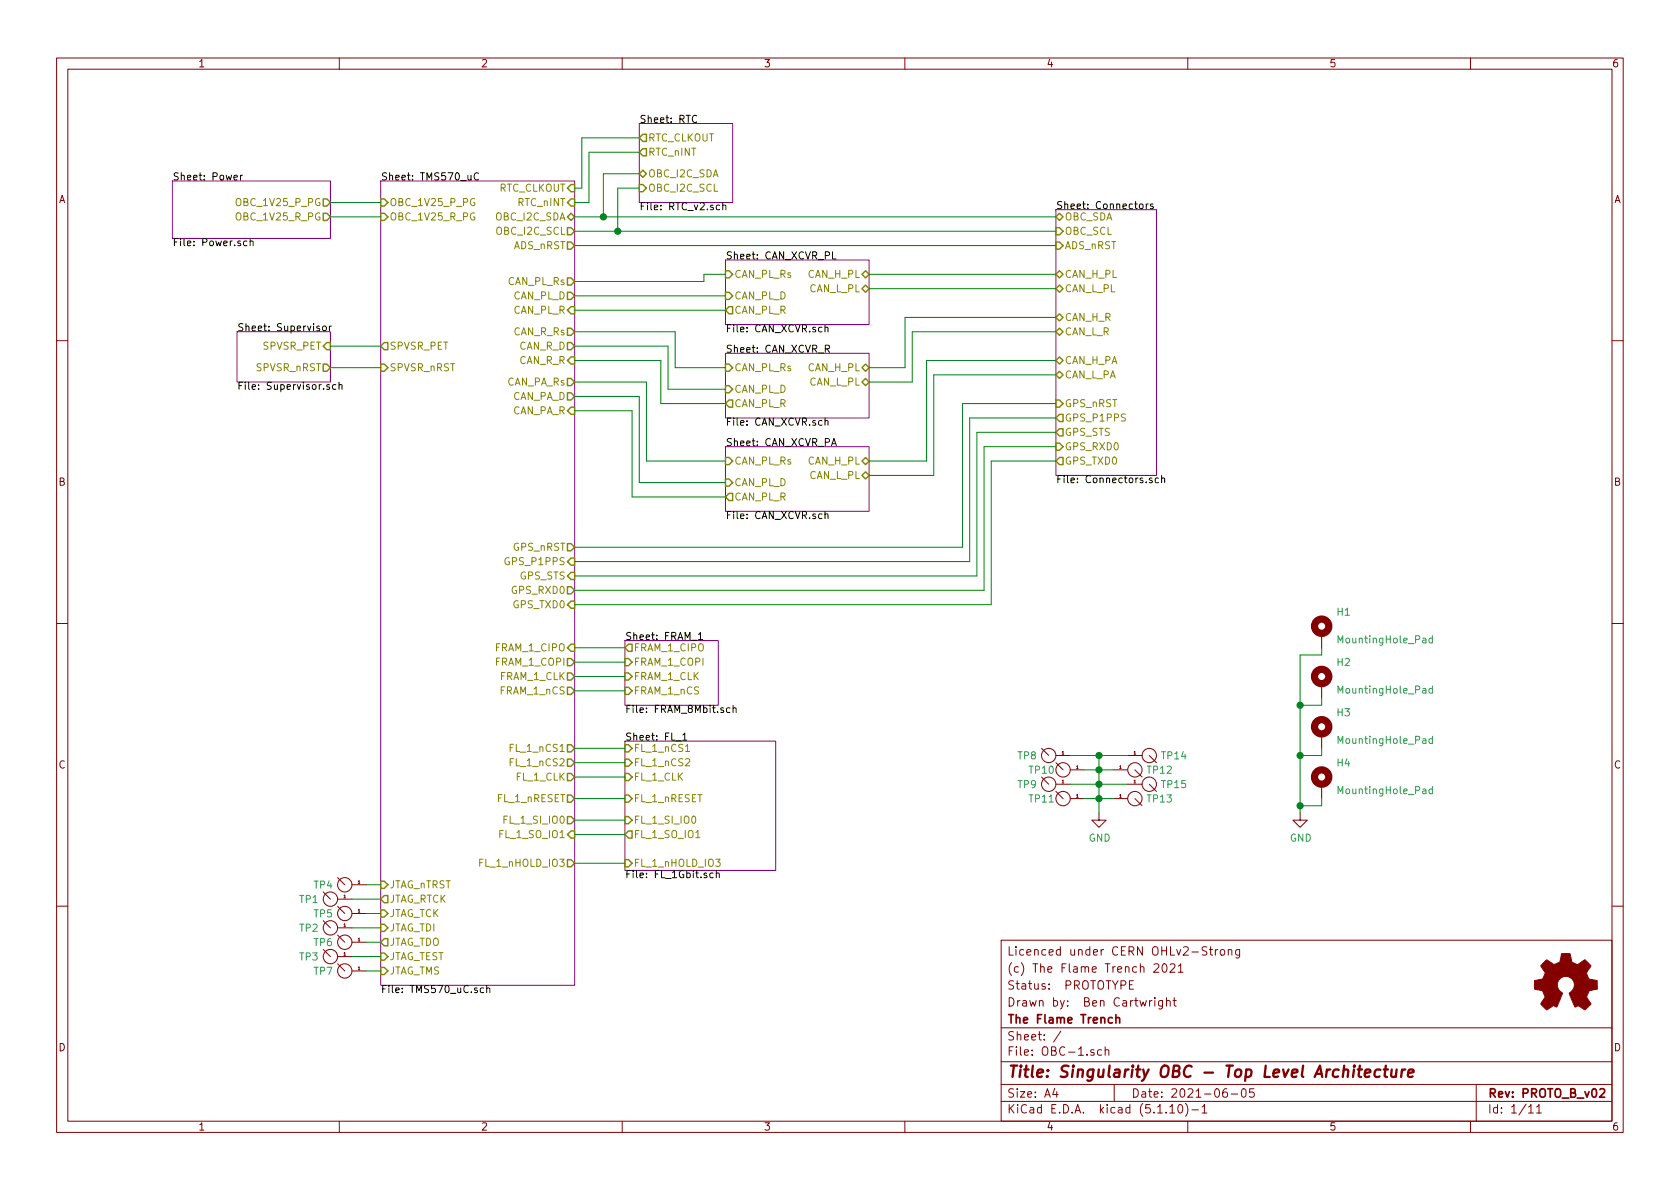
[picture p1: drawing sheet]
<svg xmlns="http://www.w3.org/2000/svg" width="297mm" height="210mm" viewBox="0 0 297 210" stroke-linecap="round" stroke-linejoin="round" font-family="sans-serif">
<g fill="none" stroke="#840000" stroke-width=".18">
<path d="M10 10.3h277v189.9h-277zM12 12.2h273v186.1h-273zM60 10.3v1.9M110 10.3v1.9M160 10.3v1.9M210 10.3v1.9M260 10.3v1.9M10 60.2h2M285 60.2h2M10 110.3h2M233.7 112v2.5M285 110.3h2"/>
<path d="M184.1 137.4l1.3 1.3M184.1 132.3l1.3 1.3M186.7 138.7h2.5M186.7 133.6h2.5M186.7 139.9l1.3 1.3M186.7 134.9l1.3 1.2M189.2 136.1h2.6M196.8 136.1h2.6M199.4 138.7h2.5M199.4 133.6h2.5M200.7 136.1l1.2 1.3M203.2 133.6l1.3 1.3"/>
<path d="M203.2 138.7l1.3 1.2M233.7 120.9v2.5M233.7 129.8v2.5M233.7 138.7v2.5M57.1 157.7l1.3 1.3M59.7 159h2.5M59.7 155.2l1.3 1.3M62.2 156.5h2.6M189.2 141.2h2.6M194.3 143.8v1.2h1.3l-1.3 1.3-1.3-1.3h1.3M196.8 141.2h2.6M200.7 141.2l1.2 1.3"/>
<path d="M229.9 143.8v1.2h1.2l-1.2 1.3-1.3-1.3h1.3M10 160.2h2M57.1 162.8l1.3 1.3M57.1 167.9l1.3 1.3M59.7 160.3l1.3 1.2M59.7 165.3l1.3 1.3M59.7 164.1h2.5M59.7 170.4l1.3 1.3M59.7 169.2h2.5M62.2 161.5h2.6M62.2 171.7h2.6M62.2 166.6h2.6"/>
<path d="M177 166.3h108v32h-108zM199.7 174.1h.5M200.4 173.4h-.7v1.5h.7M203.3 176.9v1M203.7 176.9l-.4 .3M204 170.6l.3-.2h.3l.3 .5-.9 1h.9M204.2 176.4v.2M204.2 176.9v1M205.5 176.9v1.2l-.2 .3h-.4M205.5 177l-.4-.1-.3 .3 .1 .6 .2 .1 .4-.1M205.6 170.6l.2-.2a.81 .81 0 0 1 .6 .6 .81 .81 0 0 1-.3 .9h-.1a.79 .79 0 0 1-.4-1.3zM206.2 177.1l.1-.1a.37 .37 0 0 1 .6 .1v.8"/>
<path d="M206.2 176.4v1.5M206.9 170.6l.2-.2h.4l.2 .5-.9 1h.9M207.4 176.9h.6M207.6 176.4v1.3l.4 .2M208.3 170.9l.5-.5v1.5M208.3 171.9h.9M213.4 167.5l-.6-.1-.2 .2v.4l.7 .3 .1 .3-.3 .3-.6-.1M213.8 167.9h.6M214 167.4v1.3l.4 .2M214.9 167.9v1M215.3 167.9l-.4 .3M215.8 168l.2-.1 .5 .1v.8l-.2 .1-.5-.1z"/>
<path d="M217.2 168l.2-.1 .4 .1v.9M217.2 167.9v1M219.2 167.9v1.2l-.3 .3-.4-.1M219.2 168l-.5-.1-.2 .3 .1 .6h.6M285 160.2h2M60 198.3v1.9M110 198.3v1.9M160 198.3v1.9M177 194.8h108M177 191.8h108M177 187.8h108M177 181.8h108"/>
<path d="M186.5 192.5l-.4 1h1M186.8 193v1M187.6 182.3l-1.3 2M193.4 185.7a.37 .37 0 0 0-.6 .1l.1 .2 .5 .2 .1 .1-.2 .3-.5-.1M194.8 185.7l-.5-.1-.2 .3 .1 .6h.6M195.4 185.7h.1a.37 .37 0 0 1 .6 .1v.8M195.4 185.1v1.5M197 191.8v3M206.8 195.8l.5-.5v1.5M206.8 196.8h.9M208.5 195.4l.1-.1a.8 .8 0 0 1 .5 .8 .8 .8 0 0 1-.5 .7 1 1 0 0 1-.1-1.4zM209.6 195.1a1.71 1.71 0 0 1 0 2.3"/>
<path d="M210 198.3v1.9M210.7 196.3h1.2M212.5 195.8l.5-.5v1.5M212.5 196.8h.9M216.9 192.5a.62 .62 0 0 0-.7 .7l.1 .7 .2 .1 .5-.1v-.5l-.1-.2-.4-.1-.3 .3M217.7 193.5h1.1M219.6 192.7l.4-.2a.94 .94 0 0 1 0 1.5 .82 .82 0 0 1-.4-1.3zM221.7 192.5h-.7l-.1 .7 .2-.1 .5 .1 .2 .2-.1 .5-.2 .1-.6-.1M260 198.3v1.9M261 191.8v6.5M270.3 195.8l.4-.5v1.5M270.3 196.8h.8"/>
<path d="M271.7 195.8l.4-.5v1.5M271.7 196.8h.8"/>
<circle cx="185.4" cy="138.7" r="1.27"/>
<circle cx="185.4" cy="133.6" r="1.27"/>
<circle cx="188" cy="136.1" r="1.27"/>
<circle cx="200.7" cy="136.1" r="1.27"/>
<circle cx="203.2" cy="138.7" r="1.27"/>
<circle cx="203.2" cy="133.6" r="1.27"/>
<circle cx="58.4" cy="159" r="1.27"/>
<circle cx="61" cy="156.5" r="1.27"/>
<circle cx="188" cy="141.2" r="1.27"/>
<circle cx="200.7" cy="141.2" r="1.27"/>
<circle cx="58.4" cy="164.1" r="1.27"/>
<circle cx="58.4" cy="169.2" r="1.27"/>
<circle cx="61" cy="171.7" r="1.27"/>
<circle cx="61" cy="166.6" r="1.27"/>
<circle cx="61" cy="161.5" r="1.27"/>
</g>
<path d="M197.3 179.4v1.5M196.7 180l-.5-.1-.2 .3 .1 .6h.6M197.3 180.1l.1-.1a.37 .37 0 0 1 .6 .1v.8M282.9 192.7l.2-.2h.3l.3 .2v.3v.2l-.9 .8h.9" fill="none" stroke="#840000" stroke-width=".3"/>
<path d="M240.1 189.1h.7M241.3 189.8l1-.2-.1-.4h-.7l-.2 1 .2 .2 .6-.1M244.1 189.2a.68 .68 0 0 0-1 .3l-.1 .6 .2 .2 .1 .1 .6-.1M244.7 189.1h.7M245 188.4l-.2 1.8 .1 .1 .3 .1M246.1 189.1l-.1 1.2a.6 .6 0 0 0 .8 0M246.9 189.1l-.1 1.3M247.9 189.1l-.2 1.3M248.5 189.1a.54 .54 0 0 0-.6 .4M249 189.8l.9-.2v-.4h-.8l-.2 1 .3 .2 .6-.1" fill="none" stroke="#840000" stroke-width=".41"/>
<path d="M30.5 32h27.9v10.2h-27.9zM67.3 32h34.3v142.2h-34.3zM113 21.8h16.5v14h-16.5zM186.7 37.1h17.8v47h-17.8zM41.9 58.7h16.5v8.9h-16.5zM128.3 46h25.4v11.4h-25.4zM128.3 62.5h25.4v11.4h-25.4zM128.3 79h25.4v11.4h-25.4zM110.5 113.3h16.5v11.4h-16.5zM110.5 131.1h26.7v22.8h-26.7z" fill="none" stroke="#840084" stroke-width=".18"/>
<g fill="none" stroke="#000" stroke-width=".18">
<path d="M41.4 31.4l.6-.1-.1-.3h-.3l-.2 .2v.6h.5M42.5 31v.8M42.9 31l-.4 .2M84.6 30.7a.6 .6 0 0 0-.8 .4 .6 .6 0 0 0 .6 .7l.2-.1M123.2 20.5a.6 .6 0 0 0-.8 .4 .6 .6 0 0 0 .6 .8l.2-.2M127.3 36.3h-.4l-.3 .2 .2 .6h.5M127.8 36.4l.2-.1h.3v.8M127.8 35.8v1.3M201.5 36.2l.2-.1h.3l.1 .2-.1 .5-.3 .1-.2-.1zM202.7 36.1v.8M203 36.1h-.2l-.1 .2M203.9 36.1h-.3l-.2 .1 .1 .2 .4 .1v.3h-.5"/>
<path d="M43.7 42.7l-.4-.1-.2 .2 .1 .6h.5M44.2 42.7l.2-.1 .3 .1 .1 .8M44.2 42.2v1.3M57.1 57.7h.4l.2 .2-.1 .5-.3 .1-.3-.2zM58.2 57.7v.8M58.6 57.7l-.4 .2M145.9 58l.1-.1h.4v.8M145.9 57.4v1.3M147.2 44.5v1.3h.6M58.2 68.1l-.3-.1-.1 .2v.2l.4 .1v.3h-.4M59.4 68.1l-.4-.1-.2 .2 .1 .6h.5M59.9 68.1l.2-.1 .3 .1 .1 .8"/>
<path d="M59.9 67.6v1.3M145.9 74.5l.1-.1h.4v.8M145.9 73.9v1.3M145.9 61.7l.7-.1v-.4l-.7-.2v1.3M146.2 61.7l.5 .6M147 78.8l.4-1.3 .5 1.3M147.1 78.5h.7M145.9 91l.1-.1h.4v.8M145.9 90.4v1.3M203.7 84.6l-.3-.1-.2 .2 .1 .2 .4 .1v.3h-.5M204.8 84.6l-.3-.1-.3 .3 .1 .5h.5M205.4 84.7l.2-.2 .3 .1v.8"/>
<path d="M205.4 84.1v1.3M123.5 112.2l.4-.4v1.3M123.5 113.1h.7M119.5 131h1M120.7 130l.4-.4v1.3M120.7 130.9h.7M129.1 125.2h-.4l-.3 .2 .2 .6h.5M129.6 125.3l.2-.1h.3v.8M129.6 124.7v1.3M126.1 154.4h-.4l-.2 .2 .1 .6h.5M126.6 154.5l.2-.1h.3l.1 .8M126.6 153.9v1.3"/>
<path d="M85.5 174.7h-.3l-.3 .2 .1 .6h.5M86.1 174.8l.1-.1h.3l.1 .8M86.1 174.3v1.2"/>
</g>
<g fill="none" stroke="#848400" stroke-width=".25">
<path d="M57.1 35.2h.7l.6 .6-.6 .6h-.7zM57.1 37.7h.7l.6 .6-.6 .7h-.7zM67.3 35.2h.6l.7 .6-.7 .6h-.6zM67.3 37.7h.6l.7 .6-.7 .7h-.6zM100.3 38.3l.7-.6 .6 .6-.6 .7zM100.3 35.8l.7-.6h.6v1.2h-.6zM101 32.6h.6v1.3h-.6l-.7-.6zM113 30.7l.7-.6 .6 .6-.6 .7zM113 32.6h.7l.6 .7-.6 .6h-.7zM113.7 23.7h.6v1.3h-.6l-.7-.6zM113.7 26.3h.6v1.3h-.6l-.7-.7zM186.7 38.3l.6-.6 .7 .6-.7 .7z"/>
<path d="M100.3 42.8h.7l.6 .6-.6 .7h-.7zM100.3 51.7h.7l.6 .6-.6 .7h-.7zM100.3 49.1h.7l.6 .7-.6 .6h-.7zM100.3 58h.7l.6 .7-.6 .6h-.7zM100.3 40.3h.7l.6 .6-.6 .6h-.7zM101 54.2h.6v1.3h-.6l-.7-.6zM128.3 47.9h.6l.6 .6-.6 .6h-.6zM128.3 51.7h.6l.6 .6-.6 .7h-.6zM128.9 54.2h.6v1.3h-.6l-.6-.6zM152.4 48.5l.6-.6 .7 .6-.7 .6zM152.4 51l.6-.6 .7 .6-.7 .7zM186.7 40.3h.6l.7 .6-.7 .6h-.6z"/>
<path d="M186.7 42.8h.6l.7 .6-.7 .7h-.6zM186.7 48.5l.6-.6 .7 .6-.7 .6zM186.7 51l.6-.6 .7 .6-.7 .7zM186.7 56.1l.6-.6 .7 .6-.7 .7zM186.7 58.7l.6-.7 .7 .7-.7 .6zM57.1 64.4h.7l.6 .6-.6 .7h-.7zM57.8 60.6h.6v1.2h-.6l-.7-.6zM67.3 64.4h.6l.7 .6-.7 .7h-.6zM67.9 60.6h.7v1.2h-.7l-.6-.6zM100.3 60.6h.7l.6 .6-.6 .6h-.7zM100.3 69.5h.7l.6 .6-.6 .6h-.7zM100.3 66.9h.7l.6 .7-.6 .6h-.7z"/>
<path d="M101 63.1h.6v1.3h-.6l-.7-.7zM101 72h.6v1.3h-.6l-.7-.7zM128.3 64.4h.6l.6 .6-.6 .7h-.6zM128.3 68.2h.6l.6 .6-.6 .7h-.6zM128.9 70.7h.6v1.3h-.6l-.6-.6zM152.4 65l.6-.6 .7 .6-.7 .7zM152.4 67.6l.6-.7 .7 .7-.7 .6zM186.7 63.7l.6-.6 .7 .6-.7 .7zM186.7 66.3l.6-.6 .7 .6-.7 .6zM186.7 70.7h.6l.7 .7-.7 .6h-.6zM186.7 78.4h.6l.7 .6-.7 .6h-.6zM187.3 75.8h.7v1.3h-.7l-.6-.7z"/>
<path d="M187.3 73.3h.7v1.2h-.7l-.6-.6zM100.3 96.1h.7l.6 .7-.6 .6h-.7zM101 98.7h.6v1.2h-.6l-.7-.6zM128.3 80.9h.6l.6 .6-.6 .7h-.6zM128.3 84.7h.6l.6 .6-.6 .7h-.6zM128.9 87.2h.6v1.3h-.6l-.6-.6zM152.4 81.5l.6-.6 .7 .6-.7 .7zM152.4 84.1l.6-.7 .7 .7-.7 .6zM186.7 81.5l.6-.6h.7v1.3h-.7zM100.3 106.9l.7-.6h.6v1.3h-.6zM100.3 103.8h.7l.6 .6-.6 .6h-.7zM100.3 116.5h.7l.6 .6-.6 .6h-.7z"/>
<path d="M100.3 119h.7l.6 .6-.6 .7h-.7zM101 101.2h.6v1.3h-.6l-.7-.7zM101 113.9h.6v1.3h-.6l-.7-.7zM110.5 114.5l.6-.6h.7v1.3h-.7zM110.5 116.5h.6l.7 .6-.7 .6h-.6zM110.5 119h.6l.7 .6-.7 .7h-.6zM100.3 121.5h.7l.6 .7-.6 .6h-.7zM100.3 131.7h.7l.6 .6-.6 .7h-.7zM100.3 134.2h.7l.6 .7-.6 .6h-.7zM100.3 136.8h.7l.6 .6-.6 .6h-.7zM110.5 131.7h.6l.7 .6-.7 .7h-.6zM110.5 134.2h.6l.7 .7-.7 .6h-.6z"/>
<path d="M110.5 136.8h.6l.7 .6-.7 .6h-.6zM110.5 121.5h.6l.7 .7-.7 .6h-.6zM67.3 155.8h.6l.7 .7-.7 .6h-.6zM67.3 159l.6-.6h.7v1.2h-.7zM100.3 144.4h.7l.6 .6-.6 .7h-.7zM100.3 147.6l.7-.7h.6v1.3h-.6zM100.3 152h.7l.6 .6-.6 .7h-.7zM100.3 140.6h.7l.6 .6-.6 .7h-.7zM110.5 140.6h.6l.7 .6-.7 .7h-.6zM110.5 144.4h.6l.7 .6-.7 .7h-.6zM110.5 152h.6l.7 .6-.7 .7h-.6zM111.1 146.9h.7v1.3h-.7l-.6-.6z"/>
<path d="M67.3 160.9h.6l.7 .6-.7 .7h-.6zM67.3 163.4h.6l.7 .7-.7 .6h-.6zM67.3 168.5h.6l.7 .7-.7 .6h-.6zM67.3 171.1h.6l.7 .6-.7 .6h-.6zM67.9 166h.7v1.3h-.7l-.6-.7z"/>
</g>
<path d="M121.2 132.9h.7M123 148.1h.7M126.5 151.9h.8l-.4 .5 .4 .1v.5l-.2 .2-.6-.1" fill="none" stroke="#848400" stroke-width=".18"/>
<path d="M272.9 170.2l.6-.5 .9 .6a.62 .62 0 0 0 1 0l.2-.1a1.62 1.62 0 0 0 .4-1.3l.1-.3 1.5 .1 .2 .7a.74 .74 0 0 0 .6 1l.5 .2 1.3-.9 1.1 1.1-.4 .6a.75 .75 0 0 0-.2 1.2l.2 .5 1.5 .3v1.5l-1.4 .3-.1 .1a1.23 1.23 0 0 0-.3 1.2l.7 1-.1 .2-1 .9-.8-.6a.54 .54 0 0 0-.9 .1l-1-2.4a2.33 2.33 0 0 0 .8-1.9 1.54 1.54 0 0 0-2.5-.7 1.54 1.54 0 0 0 .5 2.5l-1.1 2.5a.69 .69 0 0 0-1.1 .1l-.6 .4-1.1-1.1 .8-1.2-.2-.5a.71 .71 0 0 0-.9-.7l-.8-.2v-1.5l.5-.1a1.11 1.11 0 0 0 1.2-.7 .72 .72 0 0 0-.2-1.2l-.4-.6z" fill="#840000" stroke="#840000" stroke-width=".18"/>
<g fill="none" stroke="#840000" stroke-width="1.3">
<circle cx="233.7" cy="119.6" r="1.27"/>
<circle cx="233.7" cy="110.7" r="1.27"/>
<circle cx="233.7" cy="128.5" r="1.27"/>
<circle cx="233.7" cy="137.4" r="1.27"/>
</g>
<path d="M253.3 112.9l-.4-.1-.2 .3 .1 .5h.5M253.3 112.4v1.3M253.3 121.8l-.4-.1-.2 .3 .1 .5h.5M253.3 130.7l-.4-.1-.2 .3 .1 .5h.5M253.3 139.6l-.4-.1-.2 .2 .1 .6h.5M253.3 121.3v1.3M253.3 130.2v1.3M253.3 139.1v1.3" fill="none" stroke="#008484" stroke-width=".18"/>
<g fill="none" stroke="#008400" stroke-width=".18">
<path d="M58.4 35.8h8.9M58.4 38.3h8.9M101.6 38.3h85.1M113 24.4h-10.1v8.9h-1.3M113 33.3h-3.8v7.6M113 26.9h-8.9v8.9h-2.5M113 30.7h-6.3v7.6M101.6 43.4h85.1M101.6 58.7h17.8v6.3h8.9M101.6 54.9h26.7M101.6 52.3h26.7M101.6 40.9h85.1"/>
<path d="M128.3 48.5h-3.8v1.3h-22.9M153.7 48.5h33M153.7 51h33M186.7 58.7h-25.4v8.9h-7.6M186.7 56.1h-26.7v8.9h-6.3M58.4 61.2h8.9M58.4 65h8.9M101.6 67.6h12.7v13.9h14M101.6 72.6h10.2v15.3h16.5M101.6 70.1h11.4v15.2h15.3M101.6 63.7h15.2v7.7h11.5M101.6 61.2h16.5v7.6h10.2"/>
<path d="M186.7 71.4h-16.5v25.4h-68.6M186.7 73.9h-15.3v25.4h-69.8M186.7 76.4h-14v25.4h-71.1M186.7 79h-12.7v25.4h-72.4M186.7 66.3h-21.6v17.8h-11.4M186.7 63.7h-22.9v17.8h-10.1M186.7 81.5h-11.4v25.4h-73.7M101.6 114.5h8.9M101.6 117.1h8.9M101.6 119.6h8.9M233.7 114.5v1.3h-3.8v28M101.6 137.4h8.9"/>
<path d="M101.6 134.9h8.9M101.6 132.3h8.9M101.6 122.2h8.9M189.2 133.6h10.2M189.2 138.7h10.2M191.8 136.1h5M194.3 133.6v10.2M233.7 123.4v1.3h-3.8M233.7 132.3v1.3h-3.8M62.2 159h5.1M64.8 156.5h2.5M101.6 141.2h8.9"/>
<path d="M101.6 152.6h8.9M101.6 147.6h8.9M101.6 145h8.9M191.8 141.2h5M233.7 141.2v1.3h-3.8M62.2 169.2h5.1M62.2 164.1h5.1M64.8 166.6h2.5M64.8 161.5h2.5M64.8 171.7h2.5"/>
</g>
<g fill="#008400" stroke="#008400" stroke-width=".25">
<circle cx="229.9" cy="142.5" r=".51"/>
<circle cx="194.3" cy="136.1" r=".51"/>
<circle cx="194.3" cy="141.2" r=".51"/>
<circle cx="229.9" cy="133.6" r=".51"/>
<circle cx="194.3" cy="138.7" r=".51"/>
<circle cx="229.9" cy="124.7" r=".51"/>
<circle cx="106.7" cy="38.3" r=".51"/>
<circle cx="194.3" cy="133.6" r=".51"/>
<circle cx="109.2" cy="40.9" r=".51"/>
</g>
<text font-size="2.8" fill="#840000" x="178" y="190.5">Title: Singularity OBC - Top Level Architecture</text>
<g font-size="2.1" fill="#840000">
<text x="178" y="172">(c) The Flame Trench 2021</text>
<text x="178" y="169">Licenced under CERN OHLv2-Strong</text>
<text x="178" y="178">Drawn by: Ben Cartwright</text>
<text x="178" y="175">Status: PROTOTYPE</text>
<text x="178" y="184">Sheet: /</text>
<text x="178" y="181">The Flame Trench</text>
<text x="178" y="186.7">File: OBC-1.sch</text>
<text x="178" y="196.9">KiCad E.D.A. kicad (5.1.10)-1</text>
<text x="178" y="194.1">Size: A4</text>
<text x="200" y="194.1">Date: 2021-06-05</text>
<text x="263" y="194.1">Rev: PROTO_B_v02</text>
<text x="263" y="196.9">Id: 1/11</text>
</g>
<g font-size="1.8" fill="#840000">
<text x="35" y="11.9">1</text>
<text x="85" y="11.9">2</text>
<text x="135" y="11.9">3</text>
<text x="185" y="11.9">4</text>
<text x="235" y="11.9">5</text>
<text x="285" y="11.9">6</text>
<text x="10.4" y="35.9">A</text>
<text x="285.4" y="35.9">A</text>
<text x="10.4" y="85.9">B</text>
<text x="285.4" y="85.9">B</text>
<text x="10.4" y="135.9">C</text>
<text x="285.4" y="135.9">C</text>
<text x="10.4" y="185.9">D</text>
<text x="285.4" y="185.9">D</text>
<text x="35" y="199.9">1</text>
<text x="85" y="199.9">2</text>
<text x="135" y="199.9">3</text>
<text x="185" y="199.9">4</text>
<text x="235" y="199.9">5</text>
<text x="285" y="199.9">6</text>
</g>
<g font-size="1.8">
<text x="113" y="21.7">Sheet: RTC</text>
<text x="30.5" y="31.9">Sheet: Power</text>
<text x="67.3" y="31.9">Sheet: TMS570_uC</text>
<text x="113" y="37.2">File: RTC_v2.sch</text>
<text x="186.7" y="37">Sheet: Connectors</text>
<text x="30.5" y="43.5">File: Power.sch</text>
<text x="128.3" y="45.9">Sheet: CAN_XCVR_PL</text>
<text x="41.9" y="58.6">Sheet: Supervisor</text>
<text x="128.3" y="58.8">File: CAN_XCVR.sch</text>
<text x="128.3" y="62.4">Sheet: CAN_XCVR_R</text>
<text x="41.9" y="68.9">File: Supervisor.sch</text>
<text x="128.3" y="75.3">File: CAN_XCVR.sch</text>
<text x="128.3" y="78.9">Sheet: CAN_XCVR_PA</text>
<text x="186.7" y="85.4">File: Connectors.sch</text>
<text x="128.3" y="91.8">File: CAN_XCVR.sch</text>
<text x="110.5" y="113.2">Sheet: FRAM_1</text>
<text x="110.5" y="131">Sheet: FL_1</text>
<text x="110.5" y="126.1">File: FRAM_8Mbit.sch</text>
<text x="110.5" y="155.3">File: FL_1Gbit.sch</text>
<text x="67.3" y="175.6">File: TMS570_uC.sch</text>
</g>
<g font-size="1.8" fill="#848400">
<text x="114.6" y="25">RTC_CLKOUT</text>
<text x="114.6" y="27.6">RTC_nINT</text>
<text x="88.1" y="33.9">RTC_CLKOUT</text>
<text x="114.6" y="31.4">OBC_I2C_SDA</text>
<text x="114.6" y="33.9">OBC_I2C_SCL</text>
<text x="42.1" y="39">OBC_1V25_R_PG</text>
<text x="42.1" y="36.4">OBC_1V25_P_PG</text>
<text x="68.8" y="36.4">OBC_1V25_P_PG</text>
<text x="68.8" y="39">OBC_1V25_R_PG</text>
<text x="87.7" y="39">OBC_I2C_SDA</text>
<text x="87.9" y="41.5">OBC_I2C_SCL</text>
<text x="91.5" y="36.4">RTC_nINT</text>
<text x="188.2" y="39">OBC_SDA</text>
<text x="188.2" y="41.5">OBC_SCL</text>
<text x="90.7" y="44.1">ADS_nRST</text>
<text x="188.2" y="44.1">ADS_nRST</text>
<text x="89.8" y="50.4">CAN_PL_Rs</text>
<text x="90.7" y="53">CAN_PL_D</text>
<text x="129.8" y="49.1">CAN_PL_Rs</text>
<text x="129.8" y="53">CAN_PL_D</text>
<text x="142.8" y="49.1">CAN_H_PL</text>
<text x="143" y="51.7">CAN_L_PL</text>
<text x="188.2" y="49.1">CAN_H_PL</text>
<text x="188.2" y="51.7">CAN_L_PL</text>
<text x="90.7" y="55.5">CAN_PL_R</text>
<text x="90.7" y="59.3">CAN_R_Rs</text>
<text x="129.8" y="55.5">CAN_PL_R</text>
<text x="188.2" y="56.8">CAN_H_R</text>
<text x="188.2" y="59.3">CAN_L_R</text>
<text x="45.3" y="65.7">SPVSR_nRST</text>
<text x="46.5" y="61.8">SPVSR_PET</text>
<text x="68.8" y="65.7">SPVSR_nRST</text>
<text x="68.8" y="61.8">SPVSR_PET</text>
<text x="91.7" y="61.8">CAN_R_D</text>
<text x="91.7" y="64.4">CAN_R_R</text>
<text x="129.8" y="65.7">CAN_PL_Rs</text>
<text x="142.8" y="65.7">CAN_H_PL</text>
<text x="188.2" y="64.4">CAN_H_PA</text>
<text x="89.6" y="68.2">CAN_PA_Rs</text>
<text x="90.6" y="70.7">CAN_PA_D</text>
<text x="129.8" y="69.5">CAN_PL_D</text>
<text x="143" y="68.2">CAN_L_PL</text>
<text x="188.2" y="66.9">CAN_L_PA</text>
<text x="90.6" y="73.3">CAN_PA_R</text>
<text x="129.8" y="72">CAN_PL_R</text>
<text x="188.2" y="77.1">GPS_STS</text>
<text x="188.2" y="74.5">GPS_P1PPS</text>
<text x="188.2" y="72">GPS_nRST</text>
<text x="129.8" y="82.2">CAN_PL_Rs</text>
<text x="142.8" y="82.2">CAN_H_PL</text>
<text x="188.2" y="79.6">GPS_RXD0</text>
<text x="188.2" y="82.2">GPS_TXD0</text>
<text x="129.8" y="86">CAN_PL_D</text>
<text x="129.8" y="88.5">CAN_PL_R</text>
<text x="143" y="84.7">CAN_L_PL</text>
<text x="89.7" y="99.9">GPS_P1PPS</text>
<text x="90.7" y="97.4">GPS_nRST</text>
<text x="90.6" y="105">GPS_RXD0</text>
<text x="90.8" y="107.6">GPS_TXD0</text>
<text x="91.9" y="102.5">GPS_STS</text>
<text x="87.7" y="117.7">FRAM_1_COPI</text>
<text x="87.7" y="115.2">FRAM_1_CIPO</text>
<text x="112" y="115.2">FRAM_1_CIPO</text>
<text x="112" y="117.7">FRAM_1_COPI</text>
<text x="88.4" y="120.3">FRAM_1_CLK</text>
<text x="88.5" y="122.8">FRAM_1_nCS</text>
<text x="112" y="122.8">FRAM_1_nCS</text>
<text x="112" y="120.3">FRAM_1_CLK</text>
<text x="90.4" y="133">FL_1_nCS1</text>
<text x="90.4" y="135.5">FL_1_nCS2</text>
<text x="112" y="133">FL_1_nCS1</text>
<text x="112" y="135.5">FL_1_nCS2</text>
<text x="88" y="141.9">FL_1_nRESET</text>
<text x="91.3" y="138">FL_1_CLK</text>
<text x="112" y="138">FL_1_CLK</text>
<text x="112" y="141.9">FL_1_nRESET</text>
<text x="88.6" y="148.2">FL_1_SO_IO1</text>
<text x="89.5" y="145.7">FL_1_SI_IO0</text>
<text x="112" y="145.7">FL_1_SI_IO0</text>
<text x="112" y="148.2">FL_1_SO_IO1</text>
<text x="85" y="153.3">FL_1_nHOLD_IO3</text>
<text x="112" y="153.3">FL_1_nHOLD_IO3</text>
<text x="68.8" y="157.1">JTAG_nTRST</text>
<text x="68.8" y="159.6">JTAG_RTCK</text>
<text x="68.8" y="162.2">JTAG_TCK</text>
<text x="68.8" y="164.7">JTAG_TDI</text>
<text x="68.8" y="167.3">JTAG_TDO</text>
<text x="68.8" y="169.8">JTAG_TEST</text>
<text x="68.8" y="172.3">JTAG_TMS</text>
</g>
<g font-size="1.8" fill="#008484">
<text x="236.4" y="108.9">H1</text>
<text x="236.9" y="113.8">MountingHole_Pad</text>
<text x="236.4" y="117.8">H2</text>
<text x="236.9" y="122.7">MountingHole_Pad</text>
<text x="236.4" y="126.7">H3</text>
<text x="236.9" y="131.5">MountingHole_Pad</text>
<text x="180" y="134.3">TP8</text>
<text x="182" y="136.8">TP10</text>
<text x="202.9" y="136.8">TP12</text>
<text x="205.5" y="134.3">TP14</text>
<text x="236.4" y="135.6">H4</text>
<text x="180" y="139.4">TP9</text>
<text x="182" y="141.9">TP11</text>
<text x="202.9" y="141.9">TP13</text>
<text x="205.5" y="139.4">TP15</text>
<text x="236.9" y="140.4">MountingHole_Pad</text>
<text x="192.5" y="148.8">GND</text>
<text x="228" y="148.8">GND</text>
<text x="53" y="159.7">TP1</text>
<text x="55.5" y="157.1">TP4</text>
<text x="53" y="164.8">TP2</text>
<text x="55.5" y="162.2">TP5</text>
<text x="55.5" y="167.3">TP6</text>
<text x="53" y="169.8">TP3</text>
<text x="55.5" y="172.4">TP7</text>
</g>
<g font-size=".7" fill="#840000">
<text x="187.8" y="133.4">1</text>
<text x="190.3" y="135.9">1</text>
<text x="197.9" y="135.9">1</text>
<text x="200.5" y="133.4">1</text>
<text x="187.8" y="138.5">1</text>
<text x="190.3" y="141">1</text>
<text x="197.9" y="141">1</text>
<text x="200.5" y="138.5">1</text>
<text x="60.8" y="158.8">1</text>
<text x="63.3" y="161.3">1</text>
<text x="63.3" y="156.3">1</text>
<text x="60.8" y="163.9">1</text>
<text x="63.3" y="166.4">1</text>
<text x="60.8" y="169">1</text>
<text x="63.3" y="171.5">1</text>
</g>
</svg>
